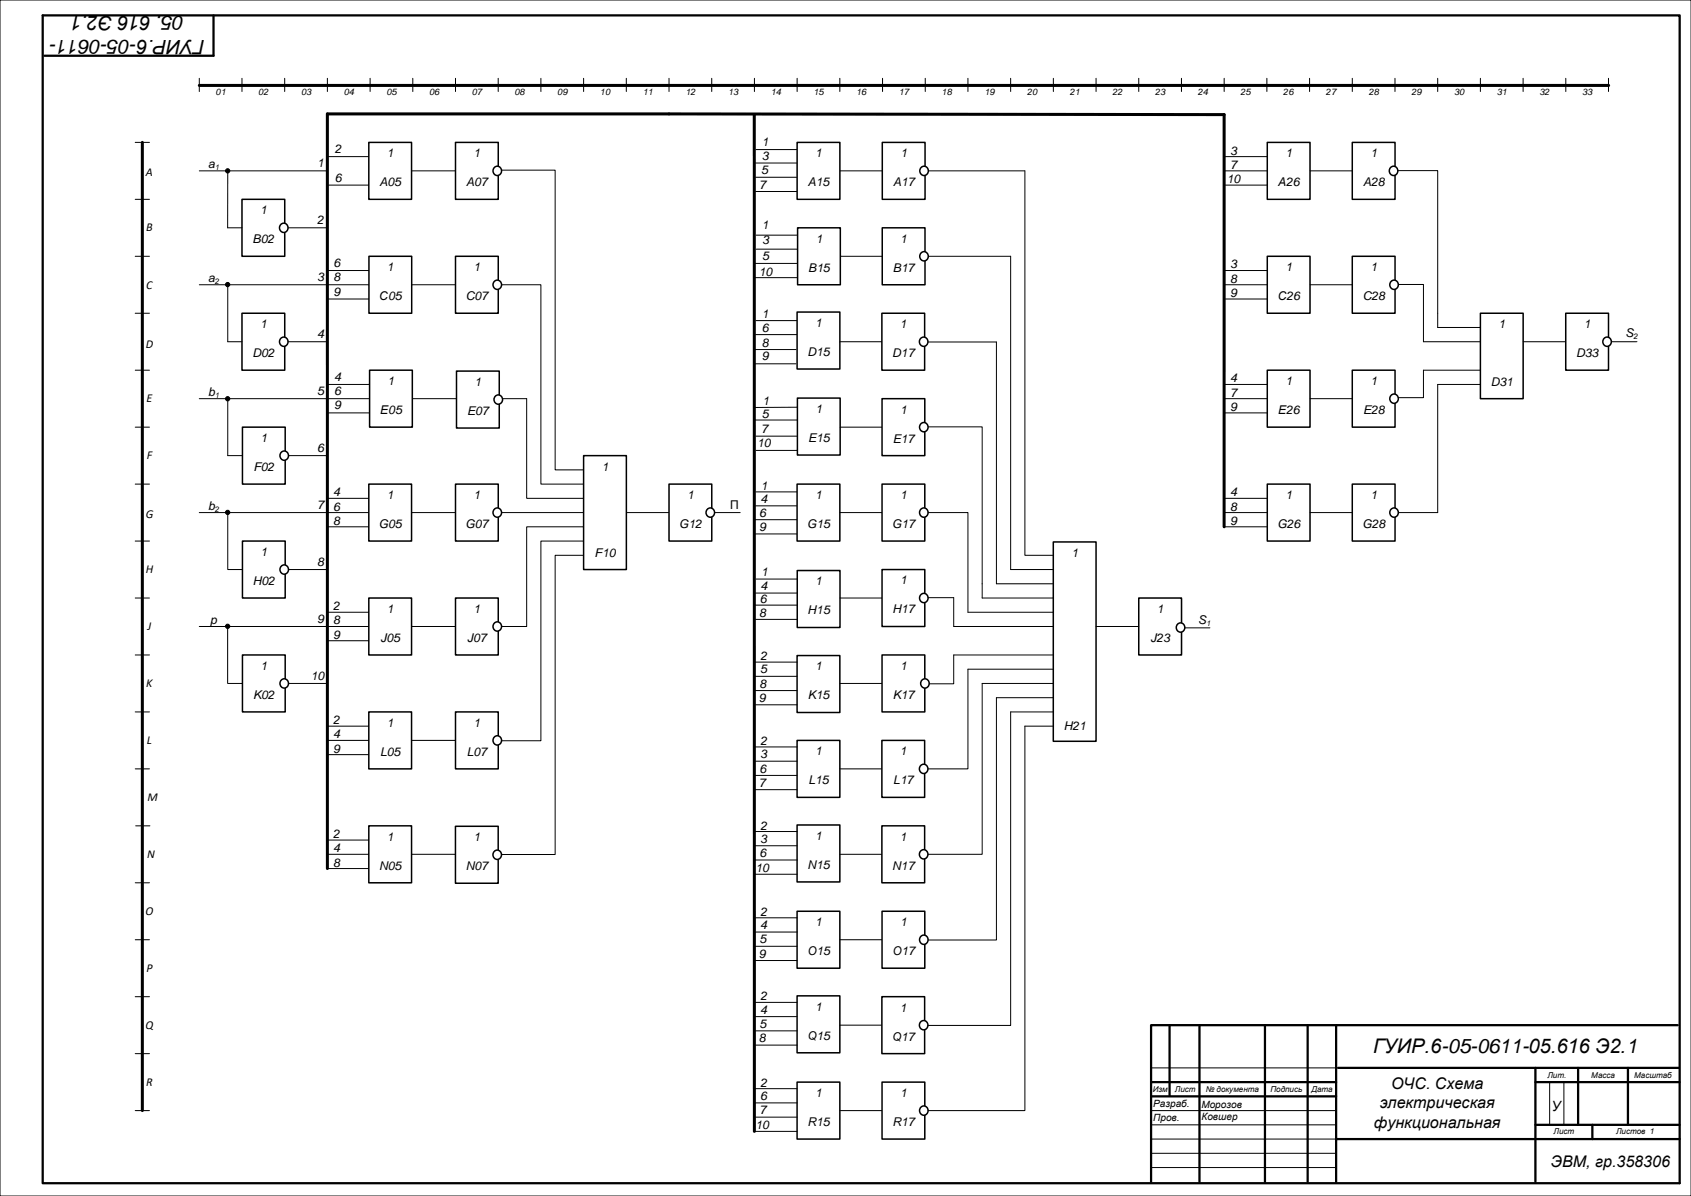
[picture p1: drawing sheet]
<svg xmlns="http://www.w3.org/2000/svg" width="594mm" height="420mm" viewBox="0 0 594 420" stroke-linecap="round" stroke-linejoin="round" font-family="sans-serif">
<g fill="none" stroke="#000" stroke-width=".35">
<path d="M0 0h594v420h-594zM70 27.5v4.6M85 27.5v4.6M100 27.5v4.6M115 27.5v4.6M130 27.5v4.6M145 27.5v4.6M160 27.5v4.6M175 27.5v4.6M190 27.5v4.6M205 27.5v4.6M220 27.5v4.6"/>
<path d="M235 27.5v4.6M250 27.5v4.6M265 27.5v4.6M280 27.5v4.6M295 27.5v4.6M310 27.5v4.6M325 27.5v4.6M340 27.5v4.6M355 27.5v4.6M370 27.5v4.6M385 27.5v4.6M400 27.5v4.6"/>
<path d="M415 27.5v4.6M430 27.5v4.6M445 27.5v4.6M460 27.5v4.6M475 27.5v4.6M490 27.5v4.6M505 27.5v4.6M520 27.5v4.6M535 27.5v4.6M550 27.5v4.6M47.5 50h5M47.5 70h5"/>
<path d="M70 60h45M47.5 90h5M70 100h45M47.5 110h5M47.5 130h5M70 140h45M47.5 150h5M47.5 170h5M47.5 190h5M70 180h45M47.5 210h5M70 220h45"/>
<path d="M47.5 230h5M47.5 250h5M47.5 270h5M47.7 290h5M47.5 310h5M47.5 330h5M47.5 350h5M47.5 370h5M404.3 375h65M47.5 390h5M404.3 390h65M404.3 395h65"/>
<path d="M404.3 400h65.2M544.3 380v15M549.3 380v15M404.3 405h65M404.3 410h65"/>
<circle cx="80" cy="60" r=".75"/>
</g>
<g fill="none" stroke="#000" stroke-width=".79">
<path d="M15 5.4h575v410.1h-575zM75 5.4v14.2h-59.4M410.8 360v24.8M421.3 360v55M444.3 360v55M459.3 360v55M469.3 360v55M589.3 360h-185v55M470 375h119.7M539.3 375v40M554.3 375v20M571.8 375v20"/>
<path d="M404.3 380h65M404.3 385h65M469.3 400h120.7M539.3 380h50.7M539.3 395h50.7M559.3 395v5"/>
</g>
<path d="M70 30h495.1M50 50v340M265 40.2v357.1M430 185v-144.8l-315-.2v265" fill="none" stroke="#000" stroke-width="1.1"/>
<circle cx="80" cy="60" r=".75" fill="#000"/>
<path d="M85.2 230h15v20h-15z" fill-rule="evenodd" fill="#fff"/>
<path d="M85.2 230h15v20h-15z" fill="none" stroke="#000" stroke-width=".53"/>
<circle cx="99.8" cy="240" r="1.57" fill="#fff"/>
<circle cx="99.8" cy="240" r="1.57" fill="none" stroke="#000" stroke-width=".53"/>
<path d="M101.3 240h13.7" fill="none" stroke="#000" stroke-width=".35"/>
<path d="M85.2 190h15v20h-15z" fill-rule="evenodd" fill="#fff"/>
<path d="M85.2 190h15v20h-15z" fill="none" stroke="#000" stroke-width=".53"/>
<circle cx="99.8" cy="200" r="1.58" fill="#fff"/>
<circle cx="99.8" cy="200" r="1.58" fill="none" stroke="#000" stroke-width=".53"/>
<path d="M101.3 200h13.7" fill="none" stroke="#000" stroke-width=".35"/>
<path d="M85.2 150h15v20h-15z" fill-rule="evenodd" fill="#fff"/>
<path d="M85.2 150h15v20h-15z" fill="none" stroke="#000" stroke-width=".53"/>
<circle cx="99.8" cy="160" r="1.57" fill="#fff"/>
<circle cx="99.8" cy="160" r="1.57" fill="none" stroke="#000" stroke-width=".53"/>
<path d="M101.3 160h13.7" fill="none" stroke="#000" stroke-width=".35"/>
<path d="M85 110h15v20h-15z" fill-rule="evenodd" fill="#fff"/>
<path d="M85 110h15v20h-15z" fill="none" stroke="#000" stroke-width=".53"/>
<circle cx="99.6" cy="120" r="1.57" fill="#fff"/>
<circle cx="99.6" cy="120" r="1.57" fill="none" stroke="#000" stroke-width=".53"/>
<path d="M101.2 120h13.6" fill="none" stroke="#000" stroke-width=".35"/>
<path d="M85 70h15v20h-15z" fill-rule="evenodd" fill="#fff"/>
<path d="M85 70h15v20h-15z" fill="none" stroke="#000" stroke-width=".53"/>
<circle cx="99.6" cy="80" r="1.57" fill="#fff"/>
<circle cx="99.6" cy="80" r="1.57" fill="none" stroke="#000" stroke-width=".53"/>
<g fill="none" stroke="#000" stroke-width=".35">
<path d="M115 55h15.1M265.4 57.2h14.6M265.5 52.5h14.5M101.2 80h13.6M115 65h15.2M265.4 62.3h14.6M265.4 67.3h14.6M295 60h15M115 95h15.2M115 100h15.2M265.6 82.6h14.6M265.6 87.5h14.6"/>
<path d="M115 105h15.1M265.4 117.5h14.6M265.5 112.6h14.5M115 135h15.1M115 140h15.2M265 122.7h14.6M265 127.8h14.6M115 145h15.2M115.2 175h15M115 185h15M115.2 180h15M80 219.9v20.1"/>
<path d="M115.2 215h15M115.2 220h15M80.2 240h5M115 225h15M115.2 255h15M115 265h15M115.2 260h15M115.2 295h15M115.2 300h15M115 305h15"/>
<circle cx="80" cy="99.9" r=".75"/>
<circle cx="80" cy="140" r=".75"/>
<circle cx="80" cy="179.9" r=".75"/>
<circle cx="80" cy="219.9" r=".75"/>
</g>
<g fill="#000">
<circle cx="80" cy="99.9" r=".75"/>
<circle cx="80" cy="140" r=".75"/>
<circle cx="80" cy="179.9" r=".75"/>
<circle cx="80" cy="219.9" r=".75"/>
</g>
<path d="M445.1 50h15.1v20h-15.1z" fill-rule="evenodd" fill="#fff"/>
<path d="M445.1 50h15.1v20h-15.1z" fill="none" stroke="#000" stroke-width=".53"/>
<path d="M430.1 55h15M430 65h15M430.1 60h15" fill="none" stroke="#000" stroke-width=".35"/>
<path d="M445.1 90h15.1v20h-15.1z" fill-rule="evenodd" fill="#fff"/>
<path d="M445.1 90h15.1v20h-15.1z" fill="none" stroke="#000" stroke-width=".53"/>
<path d="M430.1 95h15M430.1 100h15M430 105h15" fill="none" stroke="#000" stroke-width=".35"/>
<path d="M445.1 130h15.1v20h-15.1z" fill-rule="evenodd" fill="#fff"/>
<path d="M445.1 130h15.1v20h-15.1z" fill="none" stroke="#000" stroke-width=".53"/>
<path d="M430.1 135h15M430.1 140h15M430 145h15" fill="none" stroke="#000" stroke-width=".35"/>
<path d="M445.1 170h15.1v20h-15.1z" fill-rule="evenodd" fill="#fff"/>
<path d="M445.1 170h15.1v20h-15.1z" fill="none" stroke="#000" stroke-width=".53"/>
<path d="M565 27.5v4.6M430.1 175h15M430 185h15M430.1 180h15" fill="none" stroke="#000" stroke-width=".35"/>
<path d="M129.5 50h15.1v20h-15.1z" fill-rule="evenodd" fill="#fff"/>
<path d="M129.5 50h15.1v20h-15.1z" fill="none" stroke="#000" stroke-width=".53"/>
<path d="M129.6 90h15v20h-15z" fill-rule="evenodd" fill="#fff"/>
<path d="M129.6 90h15v20h-15z" fill="none" stroke="#000" stroke-width=".53"/>
<path d="M129.8 130h15v20h-15z" fill-rule="evenodd" fill="#fff"/>
<path d="M129.8 130h15v20h-15z" fill="none" stroke="#000" stroke-width=".53"/>
<path d="M129.5 170h15.1v20h-15.1z" fill-rule="evenodd" fill="#fff"/>
<path d="M129.5 170h15.1v20h-15.1z" fill="none" stroke="#000" stroke-width=".53"/>
<path d="M129.5 210h15.1v20h-15.1z" fill-rule="evenodd" fill="#fff"/>
<path d="M129.5 210h15.1v20h-15.1z" fill="none" stroke="#000" stroke-width=".53"/>
<path d="M129.5 250h15.1v20h-15.1z" fill-rule="evenodd" fill="#fff"/>
<path d="M129.5 250h15.1v20h-15.1z" fill="none" stroke="#000" stroke-width=".53"/>
<path d="M129.5 290h15.1v20h-15.1z" fill-rule="evenodd" fill="#fff"/>
<path d="M129.5 290h15.1v20h-15.1z" fill="none" stroke="#000" stroke-width=".53"/>
<path d="M160 50h15v20h-15z" fill-rule="evenodd" fill="#fff"/>
<path d="M160 50h15v20h-15z" fill="none" stroke="#000" stroke-width=".53"/>
<circle cx="174.6" cy="60" r="1.58" fill="#fff"/>
<circle cx="174.6" cy="60" r="1.58" fill="none" stroke="#000" stroke-width=".53"/>
<path d="M160 90h15v20h-15z" fill-rule="evenodd" fill="#fff"/>
<path d="M160 90h15v20h-15z" fill="none" stroke="#000" stroke-width=".53"/>
<circle cx="174.6" cy="100" r="1.57" fill="#fff"/>
<circle cx="174.6" cy="100" r="1.57" fill="none" stroke="#000" stroke-width=".53"/>
<path d="M160.3 130.3h15.1v20h-15.1z" fill-rule="evenodd" fill="#fff"/>
<path d="M160.3 130.3h15.1v20h-15.1z" fill="none" stroke="#000" stroke-width=".53"/>
<path d="M160 170h15v20h-15z" fill-rule="evenodd" fill="#fff"/>
<path d="M160 170h15v20h-15z" fill="none" stroke="#000" stroke-width=".53"/>
<path d="M160 210h15v20h-15z" fill-rule="evenodd" fill="#fff"/>
<path d="M160 210h15v20h-15z" fill="none" stroke="#000" stroke-width=".53"/>
<circle cx="174.6" cy="220" r="1.57" fill="#fff"/>
<circle cx="174.6" cy="220" r="1.57" fill="none" stroke="#000" stroke-width=".53"/>
<path d="M160 250h15v20h-15z" fill-rule="evenodd" fill="#fff"/>
<path d="M160 250h15v20h-15z" fill="none" stroke="#000" stroke-width=".53"/>
<circle cx="174.6" cy="260" r="1.57" fill="#fff"/>
<circle cx="174.6" cy="260" r="1.57" fill="none" stroke="#000" stroke-width=".53"/>
<path d="M160 290.2h15v20h-15z" fill-rule="evenodd" fill="#fff"/>
<path d="M160 290.2h15v20h-15z" fill="none" stroke="#000" stroke-width=".53"/>
<circle cx="174.6" cy="300.1" r="1.58" fill="#fff"/>
<circle cx="174.6" cy="300.1" r="1.58" fill="none" stroke="#000" stroke-width=".53"/>
<path d="M80 60v20h5M144.6 60h15.4M80 100v20h5M144.6 100h15.4M80 140v20h5.2M144.8 140h15.5M80 180v20h5.2M144.6 180h15.4M175 180h35M144.6 220h15.4M144.6 260h15.4M144.6 300h15.4" fill="none" stroke="#000" stroke-width=".35"/>
<circle cx="174.6" cy="180" r="1.57" fill="#fff"/>
<circle cx="174.6" cy="180" r="1.57" fill="none" stroke="#000" stroke-width=".53"/>
<path d="M173.6 140h11.4" fill="none" stroke="#000" stroke-width=".35"/>
<circle cx="175" cy="140.3" r="1.57" fill="#fff"/>
<circle cx="175" cy="140.3" r="1.57" fill="none" stroke="#000" stroke-width=".53"/>
<path d="M176.2 59.7h18.8v105.3h15M176.2 100h13.8v70h20M185 140v35h25M210 185h-25v35h-8.8M210 190h-20v70.1h-13.8M210 195h-15v105.1h-18.9M220 180h15" fill="none" stroke="#000" stroke-width=".35"/>
<path d="M235 170h15v20h-15z" fill-rule="evenodd" fill="#fff"/>
<path d="M235 170h15v20h-15z" fill="none" stroke="#000" stroke-width=".53"/>
<path d="M205 160h15v40h-15z" fill-rule="evenodd" fill="#fff"/>
<path d="M205 160h15v40h-15z" fill="none" stroke="#000" stroke-width=".53"/>
<circle cx="249.4" cy="180" r="1.57" fill="#fff"/>
<circle cx="249.4" cy="180" r="1.57" fill="none" stroke="#000" stroke-width=".53"/>
<path d="M251 180h9" fill="none" stroke="#000" stroke-width=".35"/>
<path d="M280 50h15v20h-15z" fill-rule="evenodd" fill="#fff"/>
<path d="M280 50h15v20h-15z" fill="none" stroke="#000" stroke-width=".53"/>
<path d="M280.2 80h15v20h-15z" fill-rule="evenodd" fill="#fff"/>
<path d="M280.2 80h15v20h-15z" fill="none" stroke="#000" stroke-width=".53"/>
<path d="M265.1 92.5h15.1M265.1 97.5h15.1" fill="none" stroke="#000" stroke-width=".35"/>
<path d="M280 109.6h15v20h-15z" fill-rule="evenodd" fill="#fff"/>
<path d="M280 109.6h15v20h-15z" fill="none" stroke="#000" stroke-width=".53"/>
<path d="M265 147.5h15.5M265.5 153.2h14.6M265.5 158.2h14.6M280.5 143l-15.5 .1" fill="none" stroke="#000" stroke-width=".35"/>
<path d="M280.1 139.8h15v20h-15z" fill-rule="evenodd" fill="#fff"/>
<path d="M280.1 139.8h15v20h-15z" fill="none" stroke="#000" stroke-width=".53"/>
<path d="M265.4 177.6h14.6M265.5 172.7h14.5M265 182.5h15M265 187.5h15" fill="none" stroke="#000" stroke-width=".35"/>
<path d="M280 170h15v20h-15z" fill-rule="evenodd" fill="#fff"/>
<path d="M280 170h15v20h-15z" fill="none" stroke="#000" stroke-width=".53"/>
<path d="M265 212.5h15M265.4 217.5h14.6M265.4 208.3h14.6M265.6 203.3h14.4" fill="none" stroke="#000" stroke-width=".35"/>
<path d="M280 200.3h15.1v20h-15.1z" fill-rule="evenodd" fill="#fff"/>
<path d="M280 200.3h15.1v20h-15.1z" fill="none" stroke="#000" stroke-width=".53"/>
<path d="M280 230.2h15v20h-15z" fill-rule="evenodd" fill="#fff"/>
<path d="M280 230.2h15v20h-15z" fill="none" stroke="#000" stroke-width=".53"/>
<path d="M265 232.5h15M265 237.5h15M265 242.5h15M265 247.5h15" fill="none" stroke="#000" stroke-width=".35"/>
<path d="M280 260h15v20h-15z" fill-rule="evenodd" fill="#fff"/>
<path d="M280 260h15v20h-15z" fill="none" stroke="#000" stroke-width=".53"/>
<path d="M265 262.3h15M265 267.3h15M265 272.3h15M265 277.3h15" fill="none" stroke="#000" stroke-width=".35"/>
<path d="M280 289.7h15v20h-15z" fill-rule="evenodd" fill="#fff"/>
<path d="M280 289.7h15v20h-15z" fill="none" stroke="#000" stroke-width=".53"/>
<path d="M265 292h15M265 297h15M265 302h15M265 307h15" fill="none" stroke="#000" stroke-width=".35"/>
<path d="M280 320h15v20h-15z" fill-rule="evenodd" fill="#fff"/>
<path d="M280 320h15v20h-15z" fill="none" stroke="#000" stroke-width=".53"/>
<path d="M265 322.3h15M265 327.3h15M265 332.3h15M265 337.3h15" fill="none" stroke="#000" stroke-width=".35"/>
<path d="M280 349.7h15v20h-15z" fill-rule="evenodd" fill="#fff"/>
<path d="M280 349.7h15v20h-15z" fill="none" stroke="#000" stroke-width=".53"/>
<path d="M265 352h15M265 357h15M265 362h15M265 367h15" fill="none" stroke="#000" stroke-width=".35"/>
<path d="M280 380h15v20h-15z" fill-rule="evenodd" fill="#fff"/>
<path d="M280 380h15v20h-15z" fill="none" stroke="#000" stroke-width=".53"/>
<path d="M265 382.3h15M265 387.3h15M265 392.3h15M265 397.3h15" fill="none" stroke="#000" stroke-width=".35"/>
<path d="M309.9 50h15v20h-15z" fill-rule="evenodd" fill="#fff"/>
<path d="M309.9 50h15v20h-15z" fill="none" stroke="#000" stroke-width=".53"/>
<circle cx="324.5" cy="60" r="1.58" fill="#fff"/>
<circle cx="324.5" cy="60" r="1.58" fill="none" stroke="#000" stroke-width=".53"/>
<path d="M295.2 90h14.8" fill="none" stroke="#000" stroke-width=".35"/>
<path d="M309.9 80h15v20h-15z" fill-rule="evenodd" fill="#fff"/>
<path d="M309.9 80h15v20h-15z" fill="none" stroke="#000" stroke-width=".53"/>
<circle cx="324.5" cy="90" r="1.57" fill="#fff"/>
<circle cx="324.5" cy="90" r="1.57" fill="none" stroke="#000" stroke-width=".53"/>
<path d="M295.1 120h14.8" fill="none" stroke="#000" stroke-width=".35"/>
<path d="M309.8 110h15v20h-15z" fill-rule="evenodd" fill="#fff"/>
<path d="M309.8 110h15v20h-15z" fill="none" stroke="#000" stroke-width=".53"/>
<circle cx="324.4" cy="120" r="1.57" fill="#fff"/>
<circle cx="324.4" cy="120" r="1.57" fill="none" stroke="#000" stroke-width=".53"/>
<path d="M295.1 150h14.8" fill="none" stroke="#000" stroke-width=".35"/>
<path d="M309.8 140h15v20h-15z" fill-rule="evenodd" fill="#fff"/>
<path d="M309.8 140h15v20h-15z" fill="none" stroke="#000" stroke-width=".53"/>
<circle cx="324.4" cy="150" r="1.57" fill="#fff"/>
<circle cx="324.4" cy="150" r="1.57" fill="none" stroke="#000" stroke-width=".53"/>
<path d="M295.1 180h14.8" fill="none" stroke="#000" stroke-width=".35"/>
<path d="M309.8 170h15v20h-15z" fill-rule="evenodd" fill="#fff"/>
<path d="M309.8 170h15v20h-15z" fill="none" stroke="#000" stroke-width=".53"/>
<circle cx="324.4" cy="180" r="1.57" fill="#fff"/>
<circle cx="324.4" cy="180" r="1.57" fill="none" stroke="#000" stroke-width=".53"/>
<path d="M295.1 210h14.8" fill="none" stroke="#000" stroke-width=".35"/>
<path d="M309.8 200h15v20h-15z" fill-rule="evenodd" fill="#fff"/>
<path d="M309.8 200h15v20h-15z" fill="none" stroke="#000" stroke-width=".53"/>
<circle cx="324.4" cy="210" r="1.57" fill="#fff"/>
<circle cx="324.4" cy="210" r="1.57" fill="none" stroke="#000" stroke-width=".53"/>
<path d="M295 240h14.8" fill="none" stroke="#000" stroke-width=".35"/>
<path d="M309.8 230h15v20h-15z" fill-rule="evenodd" fill="#fff"/>
<path d="M309.8 230h15v20h-15z" fill="none" stroke="#000" stroke-width=".53"/>
<circle cx="324.8" cy="240" r="1.57" fill="#fff"/>
<circle cx="324.8" cy="240" r="1.57" fill="none" stroke="#000" stroke-width=".53"/>
<path d="M295.1 270h14.8" fill="none" stroke="#000" stroke-width=".35"/>
<path d="M309.8 260h15v20h-15z" fill-rule="evenodd" fill="#fff"/>
<path d="M309.8 260h15v20h-15z" fill="none" stroke="#000" stroke-width=".53"/>
<circle cx="324.4" cy="270" r="1.57" fill="#fff"/>
<circle cx="324.4" cy="270" r="1.57" fill="none" stroke="#000" stroke-width=".53"/>
<path d="M295.1 300h14.8" fill="none" stroke="#000" stroke-width=".35"/>
<path d="M309.8 290h15v20h-15z" fill-rule="evenodd" fill="#fff"/>
<path d="M309.8 290h15v20h-15z" fill="none" stroke="#000" stroke-width=".53"/>
<circle cx="324.4" cy="300" r="1.57" fill="#fff"/>
<circle cx="324.4" cy="300" r="1.57" fill="none" stroke="#000" stroke-width=".53"/>
<path d="M295.1 330h14.8" fill="none" stroke="#000" stroke-width=".35"/>
<path d="M309.8 320h15v20h-15z" fill-rule="evenodd" fill="#fff"/>
<path d="M309.8 320h15v20h-15z" fill="none" stroke="#000" stroke-width=".53"/>
<circle cx="324.4" cy="330" r="1.57" fill="#fff"/>
<circle cx="324.4" cy="330" r="1.57" fill="none" stroke="#000" stroke-width=".53"/>
<path d="M295.1 360h14.8" fill="none" stroke="#000" stroke-width=".35"/>
<path d="M309.8 350h15v20h-15z" fill-rule="evenodd" fill="#fff"/>
<path d="M309.8 350h15v20h-15z" fill="none" stroke="#000" stroke-width=".53"/>
<circle cx="324.4" cy="360" r="1.57" fill="#fff"/>
<circle cx="324.4" cy="360" r="1.57" fill="none" stroke="#000" stroke-width=".53"/>
<path d="M295.1 390h14.8" fill="none" stroke="#000" stroke-width=".35"/>
<path d="M309.8 380h15v20h-15z" fill-rule="evenodd" fill="#fff"/>
<path d="M309.8 380h15v20h-15z" fill="none" stroke="#000" stroke-width=".53"/>
<circle cx="324.4" cy="390" r="1.57" fill="#fff"/>
<circle cx="324.4" cy="390" r="1.57" fill="none" stroke="#000" stroke-width=".53"/>
<path d="M326.1 60h33.9v135h10M326.1 90h28.9v110h15M325.9 120.1h24.1v84.9h20M326 149.9h19v60.1h25M326 180h14v35h30M326 209.9h9v10.1h35M370 230h-35v10.1h-8.6M370 235h-30v35h-14.1M370 240h-25v60h-19.1M370 245h-20v85.1h-24M370 250h-15v110.1h-29.1M370 255h-10v135h-34" fill="none" stroke="#000" stroke-width=".35"/>
<path d="M370 190.3h15v70h-15z" fill-rule="evenodd" fill="#fff"/>
<path d="M370 190.3h15v70h-15z" fill="none" stroke="#000" stroke-width=".53"/>
<path d="M400 210h15v20h-15z" fill-rule="evenodd" fill="#fff"/>
<path d="M400 210h15v20h-15z" fill="none" stroke="#000" stroke-width=".53"/>
<circle cx="414.6" cy="220.3" r="1.57" fill="#fff"/>
<circle cx="414.6" cy="220.3" r="1.57" fill="none" stroke="#000" stroke-width=".53"/>
<path d="M460.2 60h14.8M460.2 100h14.8M460.2 140h14.8M460.2 180h14.8M385 220h15M416.2 220.5h8.8" fill="none" stroke="#000" stroke-width=".35"/>
<path d="M475 50h15v20h-15z" fill-rule="evenodd" fill="#fff"/>
<path d="M475 50h15v20h-15z" fill="none" stroke="#000" stroke-width=".53"/>
<circle cx="489.4" cy="60" r="1.58" fill="#fff"/>
<circle cx="489.4" cy="60" r="1.58" fill="none" stroke="#000" stroke-width=".53"/>
<path d="M475 90h15v20h-15z" fill-rule="evenodd" fill="#fff"/>
<path d="M475 90h15v20h-15z" fill="none" stroke="#000" stroke-width=".53"/>
<circle cx="489.6" cy="100" r="1.57" fill="#fff"/>
<circle cx="489.6" cy="100" r="1.57" fill="none" stroke="#000" stroke-width=".53"/>
<path d="M475 130h15v20h-15z" fill-rule="evenodd" fill="#fff"/>
<path d="M475 130h15v20h-15z" fill="none" stroke="#000" stroke-width=".53"/>
<circle cx="489.6" cy="140" r="1.58" fill="#fff"/>
<circle cx="489.6" cy="140" r="1.58" fill="none" stroke="#000" stroke-width=".53"/>
<path d="M475 170h15v20h-15z" fill-rule="evenodd" fill="#fff"/>
<path d="M475 170h15v20h-15z" fill="none" stroke="#000" stroke-width=".53"/>
<circle cx="489.6" cy="180" r="1.57" fill="#fff"/>
<circle cx="489.6" cy="180" r="1.57" fill="none" stroke="#000" stroke-width=".53"/>
<path d="M491 59.9h14v50.1M505 115h15M500 120h20M500 130h20M520 135h-15v45h-13.8" fill="none" stroke="#000" stroke-width=".35"/>
<path d="M520 110h15v30h-15z" fill-rule="evenodd" fill="#fff"/>
<path d="M520 110h15v30h-15z" fill="none" stroke="#000" stroke-width=".53"/>
<path d="M535 120h15" fill="none" stroke="#000" stroke-width=".35"/>
<path d="M550 110h15v20h-15z" fill-rule="evenodd" fill="#fff"/>
<path d="M550 110h15v20h-15z" fill="none" stroke="#000" stroke-width=".53"/>
<path d="M565 120h10" fill="none" stroke="#000" stroke-width=".35"/>
<circle cx="564.4" cy="120" r="1.57" fill="#fff"/>
<circle cx="564.4" cy="120" r="1.57" fill="none" stroke="#000" stroke-width=".53"/>
<path d="M491.2 99.9h8.8v20.1M505 110v5M500 130v9.6h-8.9" fill="none" stroke="#000" stroke-width=".35"/>
<text font-size="7.1" x="482.3" y="369.7">ГУИР.6-05-0611-05.616 Э2.1</text>
<g font-size="7">
<text x="64.8" y="5.6" transform="rotate(-180 64.8 5.6)">05. 616 Э2.1</text>
<text x="71.9" y="14" transform="rotate(-180 71.9 14)">ГУИР.6-05-0611-</text>
</g>
<g font-size="5.6">
<text x="488.6" y="382.5">ОЧС. Схема</text>
<text x="484.6" y="389.2">электрическая</text>
<text x="482.6" y="396">функциональная</text>
<text x="544.8" y="409.7">ЭВМ, гр.358306</text>
</g>
<text font-size="5" x="545" y="390.1">У</text>
<g font-size="4.2">
<text x="117.6" y="53.8">2</text>
<text x="267.6" y="51.3">1</text>
<text x="73.1" y="59.1">a</text>
<text x="111.4" y="58.8">1</text>
<text x="135.9" y="55.2">1</text>
<text x="166.3" y="55.2">1</text>
<text x="267.6" y="56.3">3</text>
<text x="286.3" y="55.2">1</text>
<text x="316.3" y="55.2">1</text>
<text x="432.1" y="54.3">3</text>
<text x="432.1" y="59.3">7</text>
<text x="451.5" y="55.2">1</text>
<text x="481.4" y="55.2">1</text>
<text x="51.3" y="61.6">A</text>
<text x="117.6" y="63.8">6</text>
<text x="133.3" y="65.4">A05</text>
<text x="163.8" y="65.4">A07</text>
<text x="267.4" y="61.3">5</text>
<text x="283.8" y="65.4">A15</text>
<text x="313.7" y="65.4">A17</text>
<text x="430.9" y="64.3">10</text>
<text x="448.9" y="65.4">А26</text>
<text x="478.8" y="65.4">A28</text>
<text x="266.6" y="66.3">7</text>
<text x="91.3" y="75.2">1</text>
<text x="51.4" y="81.3">B</text>
<text x="111.4" y="78.8">2</text>
<text x="267.6" y="80.3">1</text>
<text x="88.7" y="85.4">B02</text>
<text x="267.7" y="85.8">3</text>
<text x="286.5" y="85.2">1</text>
<text x="316.2" y="85.2">1</text>
<text x="117.2" y="93.8">6</text>
<text x="135.9" y="95.2">1</text>
<text x="166.3" y="95.2">1</text>
<text x="267.7" y="91.3">5</text>
<text x="283.9" y="95.4">B15</text>
<text x="313.7" y="95.4">B17</text>
<text x="432.1" y="94.3">3</text>
<text x="451.5" y="95.2">1</text>
<text x="481.4" y="95.2">1</text>
<text x="51.4" y="101.6">C</text>
<text x="73.1" y="99">a</text>
<text x="111.4" y="98.8">3</text>
<text x="117.2" y="98.8">8</text>
<text x="266.6" y="96.8">10</text>
<text x="432.1" y="99.3">8</text>
<text x="117.2" y="103.8">9</text>
<text x="133.2" y="105.4">С05</text>
<text x="163.6" y="105.4">C07</text>
<text x="432.1" y="104.3">9</text>
<text x="448.8" y="105.4">С26</text>
<text x="478.7" y="105.4">C28</text>
<text x="267.6" y="111.8">1</text>
<text x="91.3" y="115.2">1</text>
<text x="111.4" y="118.8">4</text>
<text x="267.6" y="116.6">6</text>
<text x="286.3" y="114.8">1</text>
<text x="316.1" y="115.2">1</text>
<text x="526.4" y="115.2">1</text>
<text x="556.4" y="115.2">1</text>
<text x="571" y="118.3">S</text>
<text x="51.2" y="122.1">D</text>
<text x="88.6" y="125.4">D02</text>
<text x="267.6" y="121.8">8</text>
<text x="283.6" y="125">D15</text>
<text x="313.4" y="125.4">D17</text>
<text x="553.7" y="125.4">D33</text>
<text x="267.6" y="126.5">9</text>
<text x="117.4" y="133.8">4</text>
<text x="136.2" y="135.2">1</text>
<text x="166.7" y="135.6">1</text>
<text x="432.1" y="134.3">4</text>
<text x="451.5" y="135.2">1</text>
<text x="481.4" y="135.2">1</text>
<text x="523.7" y="135.6">D31</text>
<text x="51.5" y="141.3">E</text>
<text x="73.1" y="139.1">b</text>
<text x="111.4" y="138.8">5</text>
<text x="117.4" y="138.8">6</text>
<text x="117.4" y="143.8">9</text>
<text x="267.8" y="142.1">1</text>
<text x="432.1" y="139.3">7</text>
<text x="133.6" y="145.4">Е05</text>
<text x="164.1" y="145.7">E07</text>
<text x="267.6" y="146.9">5</text>
<text x="286.4" y="145">1</text>
<text x="316.2" y="145.2">1</text>
<text x="432.1" y="144.3">9</text>
<text x="448.9" y="145.4">Е26</text>
<text x="478.8" y="145.4">E28</text>
<text x="91.5" y="155.2">1</text>
<text x="267.3" y="152.2">7</text>
<text x="283.9" y="155.2">E15</text>
<text x="313.6" y="155.4">E17</text>
<text x="51.5" y="161.3">F</text>
<text x="111.4" y="158.8">6</text>
<text x="265.9" y="156.9">10</text>
<text x="89" y="165.4">F02</text>
<text x="211.3" y="165.2">1</text>
<text x="267.3" y="172.1">1</text>
<text x="73.1" y="179">b</text>
<text x="111.4" y="178.8">7</text>
<text x="117.1" y="174.3">4</text>
<text x="117.1" y="179.3">6</text>
<text x="135.9" y="175.2">1</text>
<text x="166.3" y="175.2">1</text>
<text x="241.3" y="175.2">1</text>
<text x="256.4" y="178.8">П</text>
<text x="267.1" y="176.5">4</text>
<text x="286.3" y="175.2">1</text>
<text x="316.2" y="175.2">1</text>
<text x="432.1" y="174.3">4</text>
<text x="432.1" y="179.3">8</text>
<text x="451.5" y="175.2">1</text>
<text x="481.4" y="175.2">1</text>
<text x="51.2" y="181.9">G</text>
<text x="117.1" y="184.3">8</text>
<text x="133.1" y="185.4">G05</text>
<text x="163.5" y="185.4">G07</text>
<text x="238.5" y="185.4">G12</text>
<text x="266.6" y="181.5">6</text>
<text x="283.5" y="185.4">G15</text>
<text x="313.4" y="185.4">G17</text>
<text x="432.1" y="184.3">9</text>
<text x="448.7" y="185.4">G26</text>
<text x="478.5" y="185.4">G28</text>
<text x="266.6" y="186.5">9</text>
<text x="91.5" y="195.2">1</text>
<text x="208.9" y="195.7">F10</text>
<text x="376.3" y="195.6">1</text>
<text x="51.2" y="201.3">H</text>
<text x="111.4" y="198.8">8</text>
<text x="267.3" y="202.4">1</text>
<text x="88.8" y="205.4">H02</text>
<text x="267.1" y="207.2">4</text>
<text x="286.4" y="205.6">1</text>
<text x="316.2" y="205.2">1</text>
<text x="117.1" y="214.3">2</text>
<text x="135.9" y="215.2">1</text>
<text x="166.3" y="215.2">1</text>
<text x="266.9" y="211.8">6</text>
<text x="283.7" y="215.8">H15</text>
<text x="313.5" y="215.4">H17</text>
<text x="406.4" y="215.2">1</text>
<text x="51.8" y="221.3">J</text>
<text x="73.8" y="219">p</text>
<text x="111.4" y="218.8">9</text>
<text x="117.1" y="219.3">8</text>
<text x="266.6" y="216.8">8</text>
<text x="420.9" y="219.2">S</text>
<text x="117.1" y="224.3">9</text>
<text x="133.7" y="225.4">J05</text>
<text x="164.1" y="225.4">J07</text>
<text x="404.1" y="225.4">J23</text>
<text x="267.1" y="231.8">2</text>
<text x="91.5" y="235.2">1</text>
<text x="109.2" y="238.8">10</text>
<text x="267.1" y="236.4">5</text>
<text x="286.3" y="235.5">1</text>
<text x="316.2" y="235.2">1</text>
<text x="51.4" y="241.3">K</text>
<text x="88.9" y="245.4">K02</text>
<text x="266.8" y="241.5">8</text>
<text x="283.7" y="245.6">K15</text>
<text x="313.6" y="245.4">K17</text>
<text x="266.6" y="246.6">9</text>
<text x="117.1" y="254.3">2</text>
<text x="135.9" y="255.2">1</text>
<text x="166.3" y="255.2">1</text>
<text x="373.6" y="256.5">H21</text>
<text x="51.6" y="261.3">L</text>
<text x="117.1" y="259.3">4</text>
<text x="267.1" y="261.6">2</text>
<text x="117.1" y="264.3">9</text>
<text x="133.5" y="265.4">L05</text>
<text x="164" y="265.4">L07</text>
<text x="267.1" y="266.2">3</text>
<text x="286.3" y="265.3">1</text>
<text x="316.1" y="265.3">1</text>
<text x="266.8" y="271.3">6</text>
<text x="284" y="275.4">L15</text>
<text x="313.8" y="275.4">L17</text>
<text x="51.8" y="281.3">M</text>
<text x="266.6" y="276.4">7</text>
<text x="267.1" y="291.3">2</text>
<text x="117.1" y="294.3">2</text>
<text x="117.1" y="299.3">4</text>
<text x="135.9" y="295.3">1</text>
<text x="166.3" y="295.4">1</text>
<text x="267.1" y="295.9">3</text>
<text x="286.3" y="295">1</text>
<text x="316.1" y="295.3">1</text>
<text x="51.7" y="301.3">N</text>
<text x="117.1" y="304.3">8</text>
<text x="133.2" y="305.4">N05</text>
<text x="163.6" y="305.6">N07</text>
<text x="266.8" y="301">6</text>
<text x="283.6" y="305.1">N15</text>
<text x="313.4" y="305.4">N17</text>
<text x="265.4" y="306.1">10</text>
<text x="51.1" y="321.3">O</text>
<text x="267.1" y="321.6">2</text>
<text x="267.1" y="326.2">4</text>
<text x="286.3" y="325.3">1</text>
<text x="316.2" y="325.3">1</text>
<text x="266.8" y="331.3">5</text>
<text x="283.5" y="335.4">O15</text>
<text x="313.4" y="335.4">O17</text>
<text x="51.4" y="341.3">P</text>
<text x="266.6" y="336.4">9</text>
<text x="267.1" y="351.3">2</text>
<text x="267.1" y="355.9">4</text>
<text x="286.3" y="355">1</text>
<text x="316.1" y="355.3">1</text>
<text x="51.1" y="361.3">Q</text>
<text x="266.8" y="361">5</text>
<text x="283.5" y="365.1">Q15</text>
<text x="313.3" y="365.4">Q17</text>
<text x="266.6" y="366.1">8</text>
<text x="51.4" y="381.3">R</text>
<text x="267.1" y="381.6">2</text>
<text x="267.1" y="386.2">6</text>
<text x="286.3" y="385.3">1</text>
<text x="316.2" y="385.3">1</text>
<text x="266.8" y="391.3">7</text>
<text x="283.6" y="395.4">R15</text>
<text x="313.5" y="395.4">R17</text>
<text x="265.4" y="396.4">10</text>
</g>
<g font-size="3.5">
<text x="405.1" y="388.6">Разраб.</text>
<text x="422" y="389">Морозов</text>
<text x="405.1" y="393.6">Пров.</text>
<text x="422" y="393.2">Ковшер</text>
</g>
<g font-size="3.2">
<text x="75.7" y="33.5">01</text>
<text x="90.7" y="33.5">02</text>
<text x="105.7" y="33.5">03</text>
<text x="120.7" y="33.5">04</text>
<text x="135.7" y="33.5">05</text>
<text x="150.7" y="33.5">06</text>
<text x="165.7" y="33.5">07</text>
<text x="180.7" y="33.5">08</text>
<text x="195.7" y="33.5">09</text>
<text x="210.8" y="33.5">10</text>
<text x="225.8" y="33.5">11</text>
<text x="240.7" y="33.5">12</text>
<text x="255.8" y="33.5">13</text>
<text x="270.8" y="33.5">14</text>
<text x="285.8" y="33.5">15</text>
<text x="300.8" y="33.5">16</text>
<text x="315.8" y="33.5">17</text>
<text x="330.8" y="33.5">18</text>
<text x="345.8" y="33.5">19</text>
<text x="360.8" y="33.5">20</text>
<text x="375.8" y="33.5">21</text>
<text x="390.8" y="33.5">22</text>
<text x="405.8" y="33.5">23</text>
<text x="420.8" y="33.5">24</text>
<text x="435.8" y="33.5">25</text>
<text x="450.8" y="33.5">26</text>
<text x="465.8" y="33.5">27</text>
<text x="480.8" y="33.5">28</text>
<text x="495.8" y="33.5">29</text>
<text x="510.8" y="33.5">30</text>
<text x="525.8" y="33.5">31</text>
<text x="540.8" y="33.5">32</text>
<text x="555.8" y="33.5">33</text>
</g>
<g font-size="2.8">
<text x="75.4" y="59.7">1</text>
<text x="75.4" y="99.6">2</text>
<text x="573.8" y="118.9">2</text>
<text x="75.4" y="139.7">1</text>
<text x="75.4" y="179.6">2</text>
<text x="423.7" y="219.8">1</text>
<text x="404.9" y="383.5">Изм</text>
<text x="412.7" y="383.4">Лист</text>
<text x="423.5" y="383.4">№ документа</text>
<text x="446.3" y="383.4">Подпись</text>
<text x="460.6" y="383.4">Дата</text>
<text x="543.6" y="378.4">Лит.</text>
<text x="559" y="378.4">Масса</text>
<text x="574" y="378.4">Масштаб</text>
<text x="545.7" y="398.4">Лист</text>
<text x="567.6" y="398.4">Листов 1</text>
</g>
</svg>
